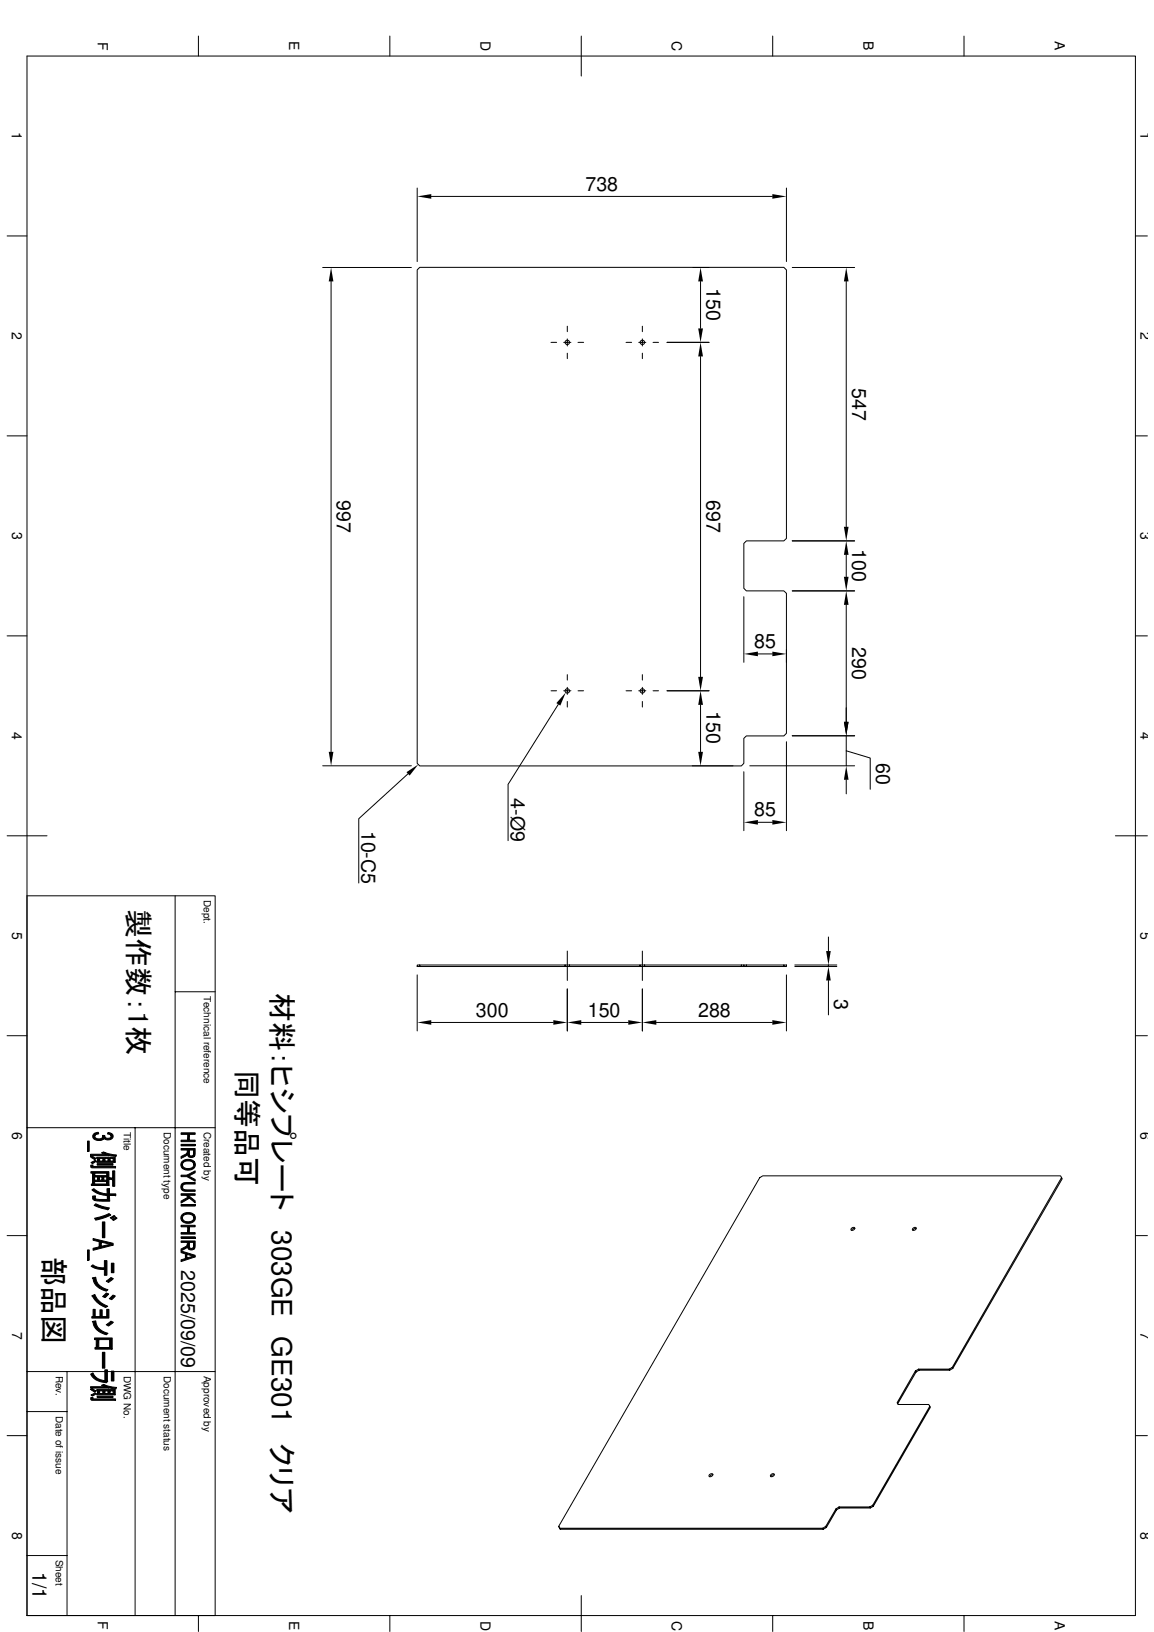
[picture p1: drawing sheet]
<svg xmlns="http://www.w3.org/2000/svg" width="210mm" height="297mm" viewBox="0 0 210 297" stroke-linecap="round" stroke-linejoin="round" font-family="sans-serif">
<g fill="none" stroke="#000" stroke-width=".18">
<path d="M4.9 10.2h201.6v283.8h-201.6zM36.1 6.6v3.6M70.9 6.6v3.6M105.7 6.6v7.2M140.5 6.6v3.6M175.3 6.6v3.6M75.9 34.2v13.4M78.4 35.8h62.1M143 34.2v13.4M1.3 42.9h3.6M58.7 48.7h16.1M60.2 51.2v85.6"/>
<path d="M76.3 48.7h66.3l.4 .4v48.9l-.4 .4h-6.8l-.5 .5v8.2l.5 .4h6.8l.4 .5v25.5l-.4 .4h-6.8l-.5 .5v4.5l-.4 .5h-58.6l-.4-.5v-89.8zM103.2 59.4v1M116.8 59.4v1M126 48.7h3M127.4 51.2v8.6M144.1 48.7h11.3M153.9 51.2v44.7M206.5 42.9h2.2M1.3 79.3h3.6M100.2 62.3h1M102.5 62.3h1.3M103.2 61.7v1.3"/>
<path d="M103.2 64.3v1M105.1 62.3h1.1M113.9 62.3h1M116.2 62.3h1.3M116.8 61.7v1.3M116.8 64.3v1M118.8 62.3h1M121.3 62.3h7.7M127.4 64.9v58.3M206.5 79.3h2.2M144.1 98.4h11.3M1.3 115.7h3.6"/>
<path d="M135.3 108.6v11.9M137.9 119h2.6M143 118.2v2.3M144.1 107.5h11.3M153.9 101v4M153.9 110.1v21.3M206.5 115.7h2.2M58.7 139.4h16.1M100.2 125.7h1M101.6 128.2l-9.2 14.6v10.2M102.5 125.7h1.3M103.2 122.8v1"/>
<path d="M103.2 125.1v1.3M103.2 127.7v1M105.1 125.7h1.1M113.9 125.7h1M116.2 125.7h1.3M116.8 122.8v1M116.8 125.1v1.3M116.8 127.7v1M118.8 125.7h1M121.3 125.7h7.7M125.9 139.4h7.4M127.4 128.3v8.5"/>
<path d="M136.4 139.4h19M143 135v16.2M144.1 133.9h11.3M153.9 133.9v5.5zM153.9 136.7l4.4 1.3v5.7M1.3 152.1h7.3M74.2 140.8l-8.9 8.2v11.7M135.3 140.5v10.7M137.9 149.7h2.6M153.9 141.9v2.6M202.9 152.1h5.8M4.9 163h34.2v131"/>
<path d="M31.9 163v131M75.9 177.4v10.2M76.3 175.6h-.4v.3h.4v-.3h58.6M102.8 175.6v.3M103.2 173.1v5.4M103.6 175.6v.3M116.4 175.6v.3M116.8 173.1v5.4M117.2 175.6v.3M135.3 175.6h-.4v.3h-58.6M135.8 175.6h-.5v.3h-.4M135.8 175.9h6.8v-.3h.4v.3h-.4"/>
<path d="M142.6 175.6h-6.8v.3h-.5M143 177.4v10.2M144.6 175.6h7.6M144.6 175.9h7.6M150.7 170.5v2.6M150.7 175.6v.3M150.7 178.5v6.2M1.3 188.5h3.6M31.9 180.5h7.2M78.4 186.1h22.2M103.2 180v7.6M105.7 186.1h8.6"/>
<path d="M116.8 180v7.6M119.4 186.1h21.1M206.5 188.5h2.2M4.9 205.3h34.2M15.9 207.7h.3v1.8h-.3zM16.4 210.5l.4-.1 .7 .5-.4 .2zM16.5 210.1h2.5l.1-.3 2.1 .4-.2 .3-1.2-.2h-3.3zM16.5 212.1l.4-.1 .1 .3h4v.3h-4.3l-.2-.2zM16.5 213.3h3.3v1l.7 .1v-1.3h.4v2.8h-.4v-1.2l-.7-.1v1.2a4.5 4.5 0 0 1-.4-2.3h-2.2v.7l-.4 1.3v-2h-.3zM16.6 211.6l.7-.4 .2 .1-.7 .5zM16.7 216.6l.4-.3 1.1 .7 1.3 .3v.3l-1.5-.3zM16.8 217.7h.6l-.1 .8-.4-.3z"/>
<path d="M17 206.4l.2-.1v.5a.83 .83 0 0 0 .8 .5 .83 .83 0 0 0 .7-.5v.6a1.16 1.16 0 0 1-1.8-.7zM17.1 219.4l.3-.3 1.4 .5 1.1 .3-.3 .3zM17.2 213.5v.5h2.2v.2h-.5l-.4 .6v-.6h-.4l-.4 .6v-.6h-.5zM17.2 214.8h.5l.4-.6v.6h.4l.4-.6v.6h.5v.7v-.4h-2.2zM17.2 214.2v1.3h2.2v-.7l.4 1h-3.2v-.3h.2zM17.2 206.3l.7-.2v.3l-.5 .1-.2 .3zM17.3 218l.2 .2 2 .1 .4-2 .1 2.3-2.7-.1zM17.6 210.6h3.4v1l-.4-.3v-.5h-.6l-.4 .5v-.5h-.5l-.4 .5v-.5h-.6l-.4 .5v-.5h-.1zM17.6 211.3h.1l.4-.5v.5h.6l.4-.5v.5h.5l.4-.5v.5h.6l.4 .3h-3.4zM17.7 211.8h2.9v.2l-2.9 .1zM18.5 209.8l.4-.1 .2 .1-.1 .3zM18.6 206.7h.4v.6l-.1-.1-.2 .2z"/>
<path d="M19 206.7a.64 .64 0 0 0 .6 .5 .64 .64 0 0 0 .6-.4l.1-.5a.66 .66 0 0 1 .2 .9 .66 .66 0 0 1-.9 .3l-.6-.2zM19.5 216.4l.4-.1-.4 2zM19.6 206.1l.7 .2-.1 .5-.2-.3-.4-.1zM19.9 216.3v1h1.2l-.1 .3h-1.1zM24.6 205.3v88.7M32.9 207.5h1.2l.3-1v1h1.1v.3h-2.6zM32.9 206.2h2.6v.3h-1.1l-.3 1v-1h-1.2zM32.9 208.3h2.6v.3h-2.6zM32.9 210.5l1-.5 .2-.4v.5l-.1 .2-1.1 .5zM32.9 209h2.6l-.1 1.4-.1 .1-.1-1.2h-.8l-.1 1.2-.2-.4v-.8h-1.2zM32.9 213.9h1.1l1.5 .8v.3l-1.5-.8h-1.1zM32.9 218.6l1.3-.7 .3 .2-1.6 .9z"/>
<path d="M32.9 217.3h2.6v.3h-2.6zM32.9 219.2h2.6v.3h-2.6zM33.1 215.5l.1-.1v.6a.56 .56 0 0 0 .8 .6h1.5v.2h-1.5a.84 .84 0 0 1-1-.3 .84 .84 0 0 1 .1-1zM33.2 211.3l.7-.3 .7 .1 .7 .3-.1 .6a1.15 1.15 0 0 0-1.8-.4l-.2 .3v.7l-.3-.5v-.4zM33.2 212a1.16 1.16 0 0 0 2 .3l.1-.9 .2 .3v.6l-.4 .5-.5 .1h-.8l-.5-.2zM33.2 215.4l.7-.2h1.6v.3h-1.5a.58 .58 0 0 0-.8 .5zM33.8 217.6h.4l1.3 1v.3zM34 213.9l1.5-.8v.3l-1.2 .7zM34.4 209.3v.6a.42 .42 0 0 0 .4 .5 .42 .42 0 0 0 .4-.4l.1 .5-.4 .2-.5-.1zM193.1 214.3l-19.9 34.6 .1 .2-.6 .3M1.3 224.9h3.6M15.9 227.5h.3v1.9h-.3z"/>
<path d="M16.6 230.5l.3-.3 .8 .4 1.3 .2v-1.4h.5v2.7h-.5v-1l-1.3-.2zM16.7 235.8l.6-.2 .4 .8 .5 .6 1.4 .7-.4 .3-.9-.5-1-.8zM16.8 232.6l.6-.1 .1 .7 .6 .8 .7 .4 .8 .3-.3 .3-1.4-.7-.7-.7zM16.9 225.4l3.7 .9v.3l-2.2-.5-.4 .8v-.9l-1.1-.3zM16.9 227.2l1.1-.3 .4-.8v.7l1.7-.3 .5 .1-3.7 1zM16.9 238.3h.4v1.3h.9v-1.2h.4v1.2h.8v-1.3h.4v1.6h-3.1v-.3h.2zM17.2 221.7l1.7-.4 .9-.4 .4 .2-1.1 .5-1.7 .5zM18.6 222.4h.5v2.9h-.5zM18.7 236l.6-.7 .5 .2-.7 .7zM19.3 233.2l.9-.7 .4 .2-.9 .7zM19.9 236.4l.7-.7 .4 .2-.7 .7zM20 221.6l.7-.4 .3 .2-.7 .4z"/>
<path d="M20.3 229.9h.4v1.7h-.4zM20.4 222l.7-.4 .2 .1-.6 .4zM32.9 224.3h1.2l.3-1v1h1.1v.3h-2.6zM32.9 223h2.6v.3h-1.1l-.3 1v-1h-1.2zM32.9 225.1h2.6v.3h-2.6zM32.9 227.3l1-.5 .2-.4v.5l-.2 .3-1 .5zM32.9 225.9h2.6l-.1 1.3-.1 .2-.1-1.3h-.8v1.3l-.3-.4v-.9h-1.2zM32.9 227.7l2.6 .8v.3l-1.5-.5-.3 .8v-.9l-.8-.2zM32.9 229.3l.8-.2 .3-.8v.7l1.2-.4 .3 .2-2.6 .8zM33.1 221.1l.6-.4h1l.6 .3-.1 .7a1.15 1.15 0 0 0-1.8-.4l-.2 .3v.7l-.1-.1a.83 .83 0 0 1 0-1.1zM33.2 221.7l.1 .3 .2 .2 .9 .2a.77 .77 0 0 0 .8-.7l.1-.7 .2 .4v.6l-.4 .4-.7 .3-.6-.1-.5-.2zM34.4 226.1v.6a.42 .42 0 0 0 .4 .5 .42 .42 0 0 0 .4-.4l.1 .6-.4 .1-.5-.1z"/>
<path d="M154.9 223.6a.29 .29 0 0 1 .3-.3 .29 .29 0 0 1 .2 .5 .29 .29 0 0 1-.4 .2 .29 .29 0 0 1-.1-.4zM155.5 223.6h-.3l-.3 .3M166 223.6a.29 .29 0 0 1 .4-.3 .29 .29 0 0 1 .2 .5 .29 .29 0 0 1-.4 .2 .29 .29 0 0 1-.2-.4zM166.7 223.6h-.4l-.2 .3M206.5 224.9h2.2M4.9 256.9h7.3M4.9 249.6h34.2M12.2 249.6v44.4M16.4 252.9l.4-.2 .7 .5-.4 .2zM16.5 252.4h2.5l.1-.3 2.1 .4-.2 .3-1.2-.2h-3.3zM16.5 250.1l.4-.2 .3 .5 .5 .5 1.4 .4v-2h.4l.1 2.1-.3 .3-1.5-.4-.8-.5zM16.5 254.4l.4-.1 .1 .3h4v.3h-4.3l-.2-.2z"/>
<path d="M16.6 253.9l.7-.4 .2 .2-.7 .4zM16.8 240.5l.6-.1 .1 .7 .4 .6 .9 .7 .8 .3-.3 .3-1.4-.7-.7-.8zM17.2 243.5h3.2v2.1l-.5-.3v-1.5h-1.9l-.5 1.5v-1.5h-.3zM17.6 252.9h3.4v1l-.4-.3v-.4h-.6l-.4 .4v-.4h-.5l-.4 .4v-.4h-.6l-.4 .4v-.4h-.1zM17.6 253.6h.1l.4-.4v.4h.6l.4-.4v.4h.5l.4-.4v.4h.6l.4 .3h-3.4zM17.7 254.1h2.9v.3h-2.9zM18 243.8v1.5h1.9l.5 .3h-3.1v-.3h.2zM18.5 252.1l.4-.1h.1v.4zM18.6 246.1h.5v2.9h-.5zM19.3 241.1l.9-.6 .4 .2-.9 .7zM20.3 249.6h.4v1.8h-.4zM166.5 249.5l-3.3 5.8 .2 .3h5.5l.3 .5-10.3 18.1"/>
<path d="M167.1 249.2l-.6 .3 .1 .2-3.3 5.8M169.1 255.9l-10.4 18.1 .2 .2-.6 .3M172.6 249.2h-5.5l.1 .2-.6 .3M173.2 248.9l-.6 .3 .1 .2h-5.5M173.3 249.1l19.9-34.6-.3-.5h-54.2l-.5 .3-36.6 63.5 .3 .5-.1-.1h47.8M1.3 261.3h3.6M101.6 277.8l.2 .4M129 268.4a.29 .29 0 0 1 .4-.2 .29 .29 0 0 1 .2 .4 .29 .29 0 0 1-.4 .2 .29 .29 0 0 1-.2-.4zM129.7 268.4l-.4 .1-.2 .3M140.2 268.4a.29 .29 0 0 1 .4-.2 .29 .29 0 0 1 .2 .4 .29 .29 0 0 1-.4 .2 .29 .29 0 0 1-.2-.4zM140.8 268.4l-.3 .1-.3 .3M150.2 277.8l-.6 .4 .2 .1h-47.9"/>
<path d="M152.1 274.6l-1.9 3.2 .1 .2-.5 .3M152.6 274.3l-.5 .3 .1 .2-1.9 3.2M158.2 274.3h-5.6l.1 .2-.5 .3M158.7 274l-.5 .3 .1 .2h-5.6M206.5 261.3h2.2M4.9 283.1h7.3M36.1 294v2.9M70.9 294v2.9M105.7 290.4v6.5M140.5 294v2.9M175.3 294v2.9"/>
<circle cx="103.2" cy="62.3" r=".39"/>
<circle cx="116.8" cy="62.3" r=".39"/>
<circle cx="103.2" cy="125.8" r=".39"/>
<circle cx="116.8" cy="125.8" r=".39"/>
</g>
<g fill="#000">
<path d="M75.9 35.8l2.5-.5v.9zM140.5 35.3l2.5 .5-2.5 .4zM60.2 48.7l.4 2.5h-.8zM127.4 48.7l.5 2.5h-.9zM127 59.8h.9l-.5 2.5zM153.9 48.7l.4 2.5h-.8zM127.4 62.3l.5 2.6h-.9zM153.5 95.9h.8l-.4 2.5zM135.3 119l2.6-.4v.8zM140.5 118.6l2.5 .4-2.5 .4zM153.9 98.4l.4 2.6h-.8zM153.5 105h.8l-.4 2.5z"/>
<path d="M153.9 107.5l.4 2.6h-.8zM59.8 136.8h.8l-.4 2.6zM102.9 126l-1 2.4-.7-.4zM127 123.2h.9l-.5 2.5zM127.4 125.7l.5 2.6h-.9zM127 136.8h.9l-.5 2.6zM153.5 131.4h.8l-.4 2.5zM73.9 140.5l2.2-1.4-1.6 2.1zM135.3 149.7l2.6-.5v.9zM140.5 149.2l2.5 .5-2.5 .4zM153.9 139.4l.4 2.5h-.8zM150.3 173.1h.8l-.4 2.5z"/>
<path d="M150.7 175.9l.4 2.6h-.8zM75.9 186.1l2.5-.4v.8zM100.6 185.7l2.6 .4-2.6 .4zM103.2 186.1l2.5-.4v.8zM114.3 185.7l2.5 .4-2.5 .4zM116.8 186.1l2.6-.4v.8zM140.5 185.7l2.5 .4-2.5 .4z"/>
<path d="M15.9 207.7h.3v1.8h-.3z" fill-rule="evenodd"/>
<path d="M16.8 217.7h.6l-.1 .8-.4-.3z" fill-rule="evenodd"/>
<path d="M16.4 210.5l.4-.1 .7 .5-.4 .2z" fill-rule="evenodd"/>
<path d="M16.6 211.6l.7-.4 .2 .1-.7 .5z" fill-rule="evenodd"/>
<path d="M17.2 206.3l.7-.2v.3l-.5 .1-.2 .3z" fill-rule="evenodd"/>
<path d="M17 206.4l.2-.1v.5a.83 .83 0 0 0 .8 .5 .83 .83 0 0 0 .7-.5v.6a1.16 1.16 0 0 1-1.8-.7z" fill-rule="evenodd"/>
<path d="M18.6 206.7h.4v.6l-.1-.1-.2 .2z" fill-rule="evenodd"/>
<path d="M18.5 209.8l.4-.1 .2 .1-.1 .3z" fill-rule="evenodd"/>
<path d="M17.2 213.5v.5h2.2v.2h-.5l-.4 .6v-.6h-.4l-.4 .6v-.6h-.5z" fill-rule="evenodd"/>
<path d="M17.2 214.8h.5l.4-.6v.6h.4l.4-.6v.6h.5v.7v-.4h-2.2z" fill-rule="evenodd"/>
<path d="M16.7 216.6l.4-.3 1.1 .7 1.3 .3v.3l-1.5-.3z" fill-rule="evenodd"/>
<path d="M17.2 214.2v1.3h2.2v-.7l.4 1h-3.2v-.3h.2z" fill-rule="evenodd"/>
<path d="M19.5 216.4l.4-.1-.4 2z" fill-rule="evenodd"/>
<path d="M17.1 219.4l.3-.3 1.4 .5 1.1 .3-.3 .3z" fill-rule="evenodd"/>
<path d="M17.3 218l.2 .2 2 .1 .4-2 .1 2.3-2.7-.1z" fill-rule="evenodd"/>
<path d="M19.6 206.1l.7 .2-.1 .5-.2-.3-.4-.1z" fill-rule="evenodd"/>
<path d="M17.7 211.8h2.9v.2l-2.9 .1z" fill-rule="evenodd"/>
<path d="M19 206.7a.64 .64 0 0 0 .6 .5 .64 .64 0 0 0 .6-.4l.1-.5a.66 .66 0 0 1 .2 .9 .66 .66 0 0 1-.9 .3l-.6-.2z" fill-rule="evenodd"/>
<path d="M16.5 213.3h3.3v1l.7 .1v-1.3h.4v2.8h-.4v-1.2l-.7-.1v1.2a4.5 4.5 0 0 1-.4-2.3h-2.2v.7l-.4 1.3v-2h-.3z" fill-rule="evenodd"/>
<path d="M17.6 210.6h3.4v1l-.4-.3v-.5h-.6l-.4 .5v-.5h-.5l-.4 .5v-.5h-.6l-.4 .5v-.5h-.1z" fill-rule="evenodd"/>
<path d="M17.6 211.3h.1l.4-.5v.5h.6l.4-.5v.5h.5l.4-.5v.5h.6l.4 .3h-3.4z" fill-rule="evenodd"/>
<path d="M16.5 212.1l.4-.1 .1 .3h4v.3h-4.3l-.2-.2z" fill-rule="evenodd"/>
<path d="M19.9 216.3v1h1.2l-.1 .3h-1.1z" fill-rule="evenodd"/>
<path d="M16.5 210.1h2.5l.1-.3 2.1 .4-.2 .3-1.2-.2h-3.3z" fill-rule="evenodd"/>
<path d="M32.9 210.5l1-.5 .2-.4v.5l-.1 .2-1.1 .5z" fill-rule="evenodd"/>
<path d="M32.9 218.6l1.3-.7 .3 .2-1.6 .9z" fill-rule="evenodd"/>
<path d="M34.4 209.3v.6a.42 .42 0 0 0 .4 .5 .42 .42 0 0 0 .4-.4l.1 .5-.4 .2-.5-.1z" fill-rule="evenodd"/>
<path d="M33.2 211.3l.7-.3 .7 .1 .7 .3-.1 .6a1.15 1.15 0 0 0-1.8-.4l-.2 .3v.7l-.3-.5v-.4z" fill-rule="evenodd"/>
<path d="M32.9 207.5h1.2l.3-1v1h1.1v.3h-2.6z" fill-rule="evenodd"/>
<path d="M32.9 206.2h2.6v.3h-1.1l-.3 1v-1h-1.2z" fill-rule="evenodd"/>
<path d="M32.9 209h2.6l-.1 1.4-.1 .1-.1-1.2h-.8l-.1 1.2-.2-.4v-.8h-1.2z" fill-rule="evenodd"/>
<path d="M34 213.9l1.5-.8v.3l-1.2 .7z" fill-rule="evenodd"/>
<path d="M32.9 213.9h1.1l1.5 .8v.3l-1.5-.8h-1.1z" fill-rule="evenodd"/>
<path d="M33.1 215.5l.1-.1v.6a.56 .56 0 0 0 .8 .6h1.5v.2h-1.5a.84 .84 0 0 1-1-.3 .84 .84 0 0 1 .1-1z" fill-rule="evenodd"/>
<path d="M33.2 215.4l.7-.2h1.6v.3h-1.5a.58 .58 0 0 0-.8 .5z" fill-rule="evenodd"/>
<path d="M33.8 217.6h.4l1.3 1v.3z" fill-rule="evenodd"/>
<path d="M32.9 217.3h2.6v.3h-2.6z" fill-rule="evenodd"/>
<path d="M33.2 212a1.16 1.16 0 0 0 2 .3l.1-.9 .2 .3v.6l-.4 .5-.5 .1h-.8l-.5-.2z" fill-rule="evenodd"/>
<path d="M15.9 227.5h.3v1.9h-.3z" fill-rule="evenodd"/>
<path d="M16.6 230.5l.3-.3 .8 .4 1.3 .2v-1.4h.5v2.7h-.5v-1l-1.3-.2z" fill-rule="evenodd"/>
<path d="M16.7 235.8l.6-.2 .4 .8 .5 .6 1.4 .7-.4 .3-.9-.5-1-.8z" fill-rule="evenodd"/>
<path d="M16.8 232.6l.6-.1 .1 .7 .6 .8 .7 .4 .8 .3-.3 .3-1.4-.7-.7-.7z" fill-rule="evenodd"/>
<path d="M18.7 236l.6-.7 .5 .2-.7 .7z" fill-rule="evenodd"/>
<path d="M16.9 238.3h.4v1.3h.9v-1.2h.4v1.2h.8v-1.3h.4v1.6h-3.1v-.3h.2z" fill-rule="evenodd"/>
<path d="M17.2 221.7l1.7-.4 .9-.4 .4 .2-1.1 .5-1.7 .5z" fill-rule="evenodd"/>
<path d="M20.3 229.9h.4v1.7h-.4z" fill-rule="evenodd"/>
<path d="M16.9 225.4l3.7 .9v.3l-2.2-.5-.4 .8v-.9l-1.1-.3z" fill-rule="evenodd"/>
<path d="M16.9 227.2l1.1-.3 .4-.8v.7l1.7-.3 .5 .1-3.7 1z" fill-rule="evenodd"/>
<path d="M19.3 233.2l.9-.7 .4 .2-.9 .7z" fill-rule="evenodd"/>
<path d="M20 221.6l.7-.4 .3 .2-.7 .4z" fill-rule="evenodd"/>
<path d="M19.9 236.4l.7-.7 .4 .2-.7 .7z" fill-rule="evenodd"/>
<path d="M20.4 222l.7-.4 .2 .1-.6 .4z" fill-rule="evenodd"/>
<path d="M32.9 227.3l1-.5 .2-.4v.5l-.2 .3-1 .5z" fill-rule="evenodd"/>
<path d="M33.1 221.1l.6-.4h1l.6 .3-.1 .7a1.15 1.15 0 0 0-1.8-.4l-.2 .3v.7l-.1-.1a.83 .83 0 0 1 0-1.1z" fill-rule="evenodd"/>
<path d="M34.4 226.1v.6a.42 .42 0 0 0 .4 .5 .42 .42 0 0 0 .4-.4l.1 .6-.4 .1-.5-.1z" fill-rule="evenodd"/>
<path d="M32.9 224.3h1.2l.3-1v1h1.1v.3h-2.6z" fill-rule="evenodd"/>
<path d="M32.9 223h2.6v.3h-1.1l-.3 1v-1h-1.2z" fill-rule="evenodd"/>
<path d="M32.9 225.9h2.6l-.1 1.3-.1 .2-.1-1.3h-.8v1.3l-.3-.4v-.9h-1.2z" fill-rule="evenodd"/>
<path d="M32.9 227.7l2.6 .8v.3l-1.5-.5-.3 .8v-.9l-.8-.2z" fill-rule="evenodd"/>
<path d="M32.9 229.3l.8-.2 .3-.8v.7l1.2-.4 .3 .2-2.6 .8z" fill-rule="evenodd"/>
<path d="M33.2 221.7l.1 .3 .2 .2 .9 .2a.77 .77 0 0 0 .8-.7l.1-.7 .2 .4v.6l-.4 .4-.7 .3-.6-.1-.5-.2z" fill-rule="evenodd"/>
<path d="M16.4 252.9l.4-.2 .7 .5-.4 .2z" fill-rule="evenodd"/>
<path d="M16.6 253.9l.7-.4 .2 .2-.7 .4z" fill-rule="evenodd"/>
<path d="M18.5 252.1l.4-.1h.1v.4z" fill-rule="evenodd"/>
<path d="M16.5 250.1l.4-.2 .3 .5 .5 .5 1.4 .4v-2h.4l.1 2.1-.3 .3-1.5-.4-.8-.5z" fill-rule="evenodd"/>
<path d="M16.8 240.5l.6-.1 .1 .7 .4 .6 .9 .7 .8 .3-.3 .3-1.4-.7-.7-.8z" fill-rule="evenodd"/>
<path d="M20.3 249.6h.4v1.8h-.4z" fill-rule="evenodd"/>
<path d="M17.2 243.5h3.2v2.1l-.5-.3v-1.5h-1.9l-.5 1.5v-1.5h-.3z" fill-rule="evenodd"/>
<path d="M18 243.8v1.5h1.9l.5 .3h-3.1v-.3h.2z" fill-rule="evenodd"/>
<path d="M17.7 254.1h2.9v.3h-2.9z" fill-rule="evenodd"/>
<path d="M19.3 241.1l.9-.6 .4 .2-.9 .7z" fill-rule="evenodd"/>
<path d="M17.6 252.9h3.4v1l-.4-.3v-.4h-.6l-.4 .4v-.4h-.5l-.4 .4v-.4h-.6l-.4 .4v-.4h-.1z" fill-rule="evenodd"/>
<path d="M17.6 253.6h.1l.4-.4v.4h.6l.4-.4v.4h.5l.4-.4v.4h.6l.4 .3h-3.4z" fill-rule="evenodd"/>
<path d="M16.5 254.4l.4-.1 .1 .3h4v.3h-4.3l-.2-.2z" fill-rule="evenodd"/>
<path d="M16.5 252.4h2.5l.1-.3 2.1 .4-.2 .3-1.2-.2h-3.3z" fill-rule="evenodd"/>
</g>
<path d="M18.8 222.4v2.9M18.8 246.1v2.9" fill="none" stroke="#000" stroke-width=".44"/>
<path d="M32.9 208.4h2.6M32.9 219.4h2.6M32.9 225.2h2.6" fill="none" stroke="#000" stroke-width=".28"/>
<g font-size="5.3">
<text x="23.3" y="165.5" transform="rotate(90 23.3 165.5)">製作数：1枚</text>
<text x="43.1" y="163" transform="rotate(90 43.1 163)">同等品可</text>
<text x="49.4" y="163" transform="rotate(90 49.4 163)">材料：ヒシプレート　303GE GE301　クリア</text>
<text x="7.9" y="228.8" transform="rotate(90 7.9 228.8)">部品図</text>
</g>
<g font-size="3.6">
<text x="106.5" y="34.7">738</text>
<text x="128.5" y="52.4" transform="rotate(90 128.5 52.4)">150</text>
<text x="155" y="70.6" transform="rotate(90 155 70.6)">547</text>
<text x="61.3" y="91.1" transform="rotate(90 61.3 91.1)">997</text>
<text x="128.5" y="91.1" transform="rotate(90 128.5 91.1)">697</text>
<text x="155" y="99.9" transform="rotate(90 155 99.9)">100</text>
<text x="137.2" y="118">85</text>
<text x="155" y="117.8" transform="rotate(90 155 117.8)">290</text>
<text x="128.5" y="129.5" transform="rotate(90 128.5 129.5)">150</text>
<text x="159.3" y="138.9" transform="rotate(90 159.3 138.9)">60</text>
<text x="92.9" y="145.3" transform="rotate(90 92.9 145.3)">4-Ø9</text>
<text x="137.2" y="148.6">85</text>
<text x="65.8" y="151.2" transform="rotate(90 65.8 151.2)">10-C5</text>
<text x="86.6" y="185">300</text>
<text x="106.9" y="185">150</text>
<text x="127" y="185">288</text>
<text x="151.7" y="181.9" transform="rotate(90 151.7 181.9)">3</text>
<text x="32.9" y="231.1" transform="rotate(90 32.9 231.1)">2025/09/09</text>
<text x="5.9" y="286.1" transform="rotate(90 5.9 286.1)">1/1</text>
</g>
<g font-size="2.5">
<text x="17.8" y="7.6" transform="rotate(90 17.8 7.6)">F</text>
<text x="52.6" y="7.5" transform="rotate(90 52.6 7.5)">E</text>
<text x="87.4" y="7.5" transform="rotate(90 87.4 7.5)">D</text>
<text x="122.2" y="7.5" transform="rotate(90 122.2 7.5)">C</text>
<text x="157" y="7.5" transform="rotate(90 157 7.5)">B</text>
<text x="191.9" y="7.5" transform="rotate(90 191.9 7.5)">A</text>
<text x="2.2" y="24" transform="rotate(90 2.2 24)">1</text>
<text x="207.4" y="24" transform="rotate(90 207.4 24)">1</text>
<text x="2.2" y="60.4" transform="rotate(90 2.2 60.4)">2</text>
<text x="207.4" y="60.4" transform="rotate(90 207.4 60.4)">2</text>
<text x="2.2" y="96.8" transform="rotate(90 2.2 96.8)">3</text>
<text x="207.5" y="96.8" transform="rotate(90 207.5 96.8)">3</text>
<text x="2.2" y="133.2" transform="rotate(90 2.2 133.2)">4</text>
<text x="207.4" y="133.2" transform="rotate(90 207.4 133.2)">4</text>
<text x="2.2" y="169.6" transform="rotate(90 2.2 169.6)">5</text>
<text x="207.5" y="169.6" transform="rotate(90 207.5 169.6)">5</text>
<text x="2.2" y="206" transform="rotate(90 2.2 206)">6</text>
<text x="207.5" y="206" transform="rotate(90 207.5 206)">6</text>
<text x="2.2" y="242.4" transform="rotate(90 2.2 242.4)">7</text>
<text x="207.5" y="242.4" transform="rotate(90 207.5 242.4)">7</text>
<text x="2.2" y="278.8" transform="rotate(90 2.2 278.8)">8</text>
<text x="207.5" y="278.8" transform="rotate(90 207.5 278.8)">8</text>
<text x="17.8" y="295.1" transform="rotate(90 17.8 295.1)">F</text>
<text x="52.6" y="295" transform="rotate(90 52.6 295)">E</text>
<text x="87.4" y="295" transform="rotate(90 87.4 295)">D</text>
<text x="122.2" y="295" transform="rotate(90 122.2 295)">C</text>
<text x="157" y="295" transform="rotate(90 157 295)">B</text>
<text x="191.9" y="295" transform="rotate(90 191.9 295)">A</text>
</g>
<g font-size="1.8">
<text x="37.1" y="163.8" transform="rotate(90 37.1 163.8)">Dept.</text>
<text x="37.1" y="181.2" transform="rotate(90 37.1 181.2)">Technical reference</text>
<text x="22.5" y="206" transform="rotate(90 22.5 206)">Title</text>
<text x="29.8" y="206" transform="rotate(90 29.8 206)">Document type</text>
<text x="37.1" y="206" transform="rotate(90 37.1 206)">Created by</text>
<text x="10.2" y="250.4" transform="rotate(90 10.2 250.4)">Rev.</text>
<text x="22.5" y="250.4" transform="rotate(90 22.5 250.4)">DWG No.</text>
<text x="29.8" y="250.4" transform="rotate(90 29.8 250.4)">Document status</text>
<text x="37.1" y="250.4" transform="rotate(90 37.1 250.4)">Approved by</text>
<text x="10.2" y="257.7" transform="rotate(90 10.2 257.7)">Date of issue</text>
<text x="10.2" y="283.9" transform="rotate(90 10.2 283.9)">Sheet</text>
</g>
</svg>
